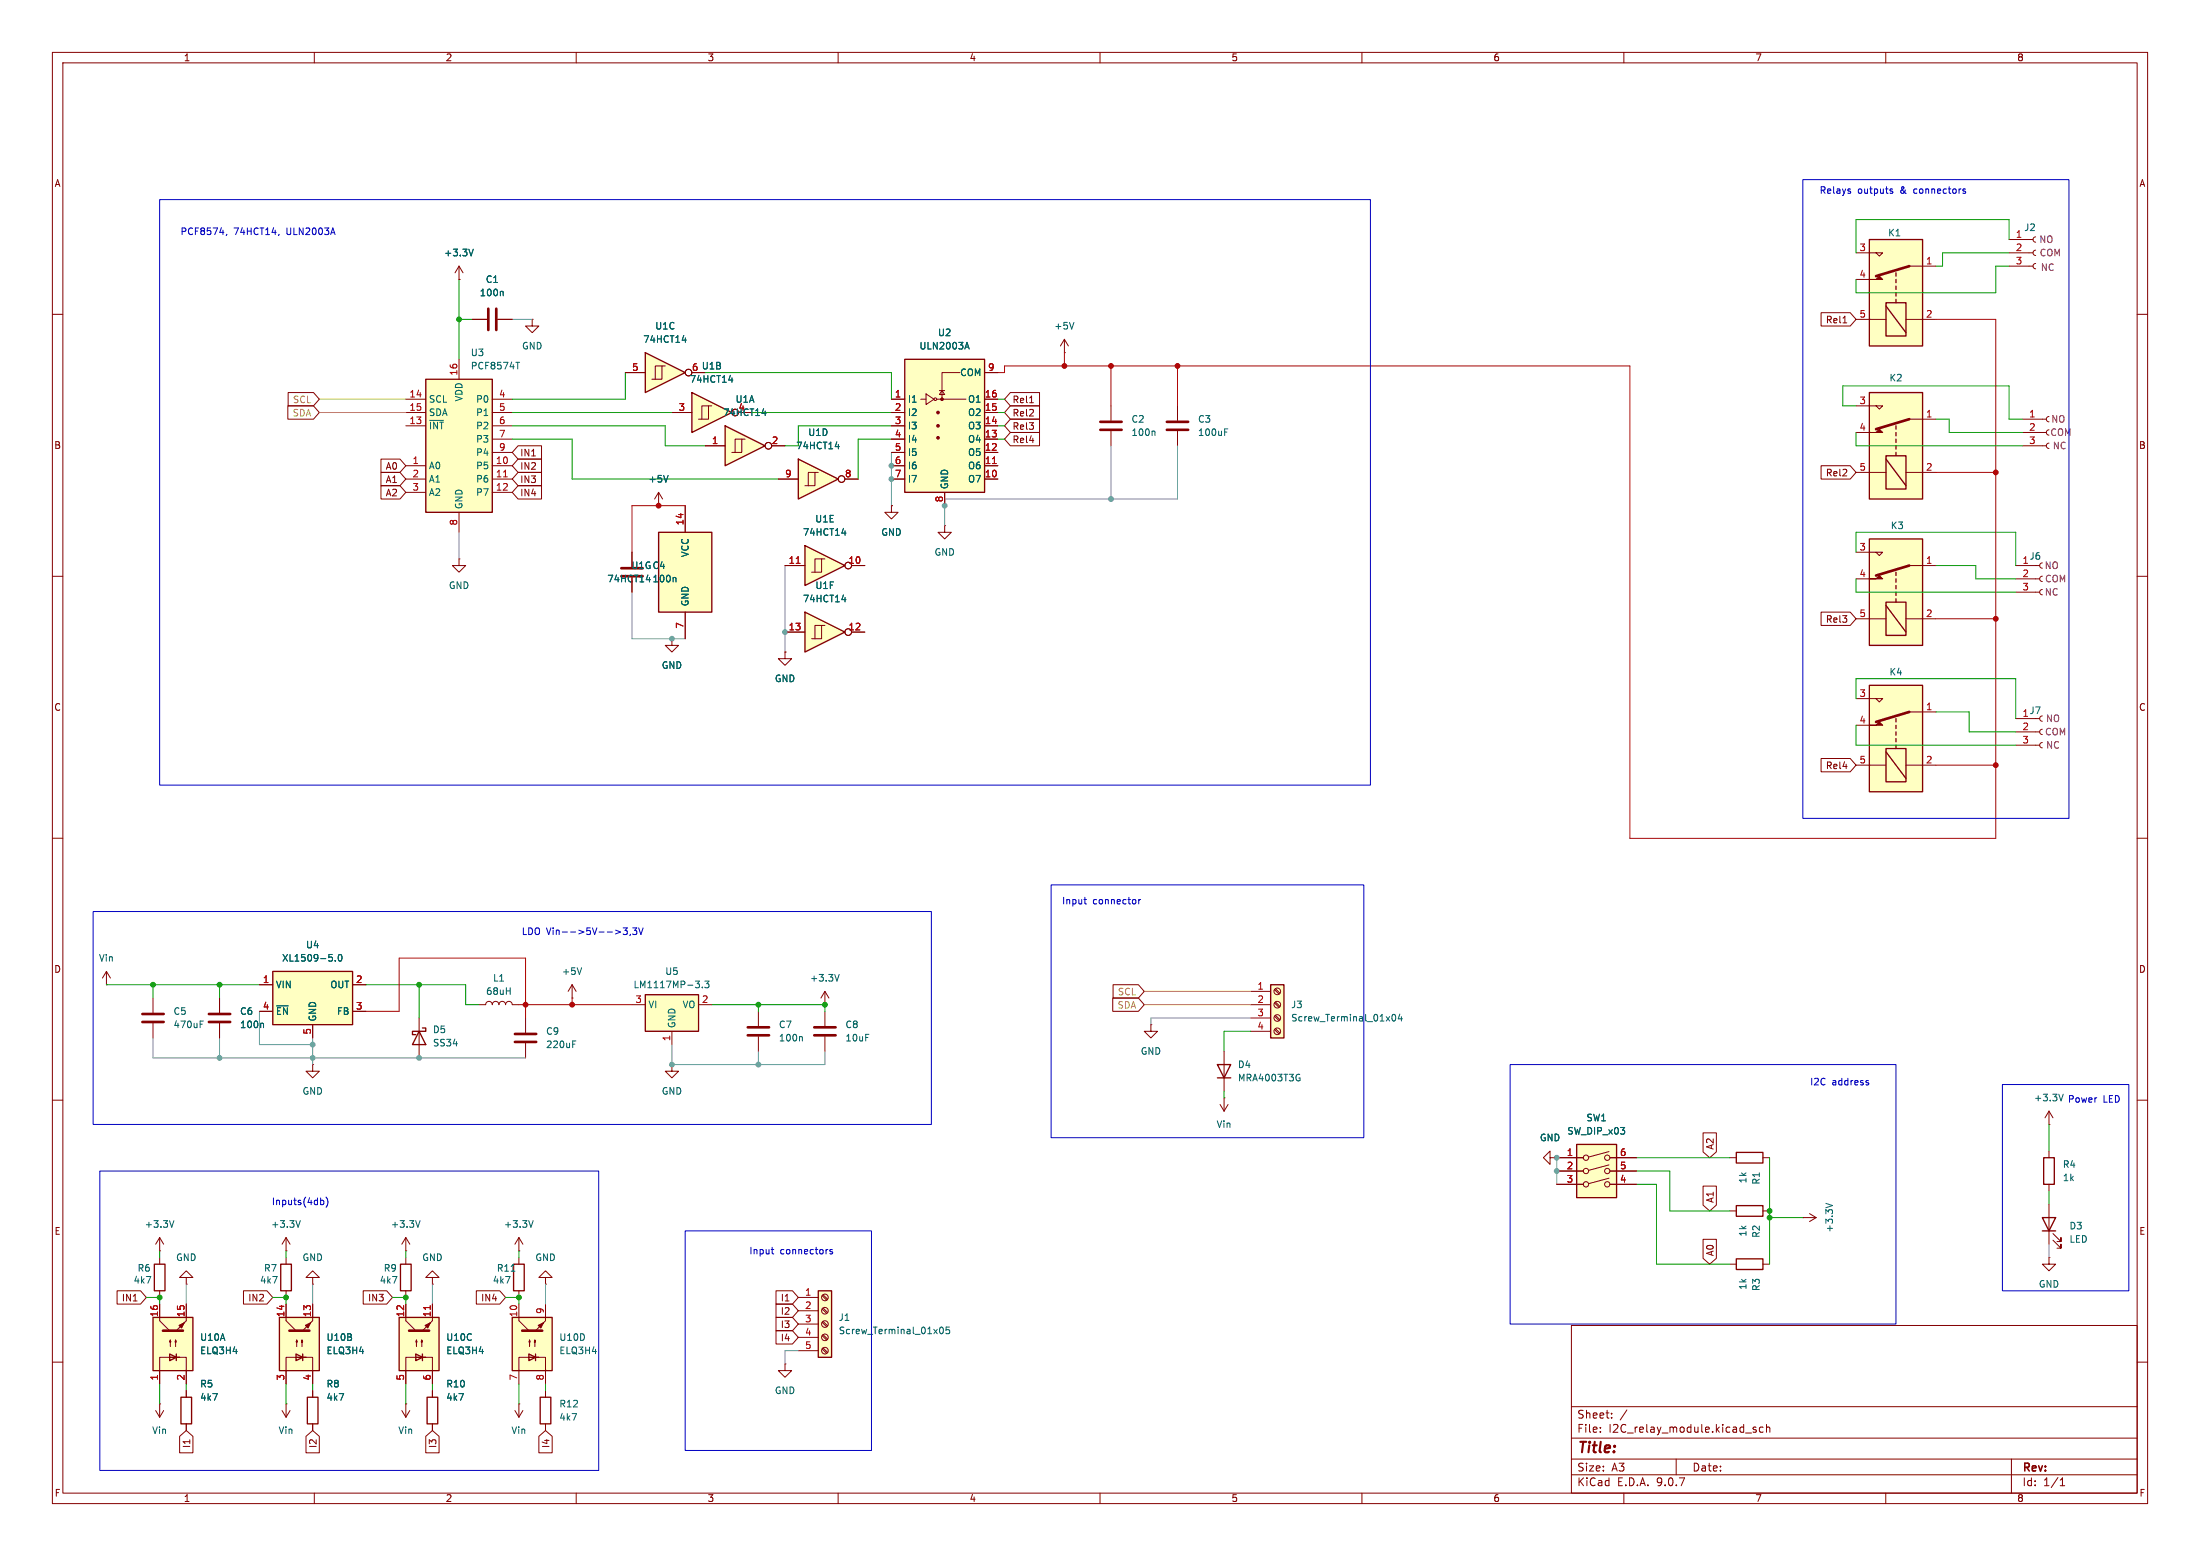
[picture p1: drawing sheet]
<svg xmlns="http://www.w3.org/2000/svg" width="420mm" height="297mm" viewBox="0 0 420 297" stroke-linecap="round" stroke-linejoin="round" font-family="sans-serif">
<g fill="none" stroke="#840000" stroke-width=".19">
<path d="M10 10h400v277h-400zM12 12h396v273h-396zM60 10v2M110 10v2M160 10v2M210 10v2M260 10v2M310 10v2M360 10v2M10 60h2M408 60h2M10 110h2"/>
<path d="M408 110h2M10 160h2M408 160h2M10 210h2M408 210h2M300 253h108v32h-108zM10 260h2M76.7 269.2l.8 1.3M77.5 268h.1M77.5 268v2.5M78.2 269.2l-.7 1.3M300 278.5h108"/>
<path d="M300 274.5h108M300 268.5h108M305.5 273.2v.2M305.5 272.5v.1M307.7 270.5v.2M307.7 269.8v.1M310.6 269.1l-1.3 1.9M320 278.5v3M335.2 272.5l-.3-.1-.2 .2v.2l.5 .2v.3h-.5M336.6 272.5l-.4-.1-.3 .3 .1 .6h.6M337.2 272.5l.2-.1 .4 .1 .1 .9M337.2 271.9v1.5"/>
<path d="M384 278.5v6.5M408 260h2M60 285v2M110 285v2M160 285v2M210 285v2M260 285v2M300 281.5h108M310 285v2M360 285v2M393.3 283.6h.9M393.3 282.5l.4-.4v1.5"/>
</g>
<path d="M156.2 246.4h2.5v12.7h-2.5z" fill="#ffffc2"/>
<path d="M156.2 246.4h2.5v12.7h-2.5z" fill="none" stroke="#840000" stroke-width=".25"/>
<g fill="none" stroke="#840000" stroke-width=".19">
<path d="M59.7 243.8h1.3l-1.3-1.2-1.3 1.2h1.3v1.3M59.7 245.1h.1M152.4 247.6h3.8M152.4 250.2h3.8M152.4 252.7h3.8M152.4 255.3h3.8M152.4 257.8h3.8M156.9 247.3l.9 .9M156.9 249.9l.9 .8M156.9 252.4l.9 .8M156.9 254.9l.9 .9M156.9 257.5l.9 .8"/>
<path d="M157.1 247.1l.9 .9M157.1 249.7l.9 .8M157.1 252.2l.9 .9M157.1 254.8l.9 .8M157.1 257.3l.9 .8"/>
<circle cx="157.5" cy="255.3" r=".63"/>
<circle cx="157.5" cy="250.2" r=".63"/>
<circle cx="157.5" cy="252.7" r=".63"/>
<circle cx="157.5" cy="257.8" r=".63"/>
<circle cx="157.5" cy="247.6" r=".63"/>
</g>
<path d="M179.5 253.4l.2-.1a.68 .68 0 0 1 .4 .6 .68 .68 0 0 1-.4 .7l-.3-.5zM181.2 253.3h-.6v.6l.2-.1 .4 .1 .1 .1-.1 .5-.1 .1-.5-.1" fill="none" stroke="#006464" stroke-width=".19"/>
<path d="M53.3 251.5h7.7v10.1h-7.7z" fill="#ffffc2"/>
<path d="M53.3 251.5h7.7v10.1h-7.7zM56.5 258.4l1.3 .7-1.3 .6zM57.8 258.4v1.3M76.5 241.3h2v5.1h-2zM98 241.3h2.1v5.1h-2.1z" fill="none" stroke="#840000" stroke-width=".25"/>
<path d="M54.6 248.9v3.2l1.9 1.9M56.5 259.1h1.9h-3.8v5.1M56.6 255.8l-.1 .4h.3l-.2-.4v1.2M57.7 255.8l-.2 .4h.3l-.1-.4v1.2M57.8 259.1h1.9v5.1M59.7 248.9v3.2M77.5 240v1.3M77.5 246.4v1.2M82.5 243.8h1.3l-1.3-1.2-1.2 1.2h1.2v1.3M82.5 245.1h.1M99.1 240v1.3M99.1 246.4v1.2" fill="none" stroke="#840000" stroke-width=".19"/>
<path d="M55.2 254h3.9" fill="none" stroke="#840000" stroke-width=".51"/>
<g fill="#840000" stroke="#840000" stroke-width=".19">
<path d="M58.3 253l1-.5-.5 1z"/>
<path d="M59.7 252.1l-1.9 1.9z"/>
</g>
<path d="M97.6 242.6h.7" fill="none" stroke="#006464" stroke-width=".19"/>
<path d="M76.2 251.5h7.6v10.1h-7.6z" fill="#ffffc2"/>
<path d="M29.5 241.3h2v5.1h-2zM53.6 241.3h2v5.1h-2zM76.2 251.5h7.6v10.1h-7.6zM79.4 258.4l1.2 .7-1.2 .6zM80.6 258.4v1.3M58.7 266.7h2v5.1h-2zM81.5 266.7h2.1v5.1h-2.1z" fill="none" stroke="#840000" stroke-width=".25"/>
<g fill="none" stroke="#840000" stroke-width=".19">
<path d="M391.2 79.5l-.4 .2-.1 .3 .1 .4 .4 .1M386.1 80h4.6M386.1 82.6h4.6M386.1 85.1h4.6M391.2 82l-.4 .2-.1 .4 .1 .3 .4 .2M391.2 84.6l-.4 .1-.1 .4 .1 .3 .4 .2M157.5 191.8h.1M157.5 189.2v2.6M157.5 193v2.8M157.5 197.9v2.8M157.5 189.2l-.8 1.3M157.5 189.2l.7 1.3"/>
<path d="M30.5 238.8h.1M30.5 236.2l-.8 1.3M30.5 236.2l.7 1.3M30.5 236.2v2.6M30.5 240v1.3M30.5 246.4v1.2M35.6 243.8h1.2l-1.2-1.2-1.3 1.2h1.3v1.3M35.6 245.1h.1M54.6 240v1.3M54.6 246.4v1.2M77.5 248.9v3.2l1.9 1.9M79.4 259.1h1.9h-3.8v5.1"/>
<path d="M79.5 255.8l-.1 .4h.2l-.1-.4v1.2M80.5 255.8l-.1 .4h.2l-.1-.4v1.2M80.6 259.1h1.9v5.1M82.5 248.9v3.2M29.7 269.2l.8 1.3M30.5 268h.1M30.5 268v2.5M31.2 269.2l-.7 1.3M59.7 265.4v1.3M59.7 271.8v1.2M82.5 265.4v1.3M82.5 271.8v1.2"/>
<path d="M98.3 269.2l.8 1.3M99.1 268h.1M99.1 268v2.5M99.8 269.2l-.7 1.3"/>
</g>
<path d="M155.4 196.1h4.1M155.4 197.6h4.1M78.1 254h3.8" fill="none" stroke="#840000" stroke-width=".51"/>
<g fill="#840000" stroke="#840000" stroke-width=".19">
<path d="M81.2 253l1-.5-.5 1z"/>
<path d="M82.5 252.1l-1.9 1.9z"/>
</g>
<path d="M82.1 249.2v.7" fill="none" stroke="#a90000" stroke-width=".19"/>
<path d="M160.2 186l-.4 1.3M33.2 233l-.4 1.3" fill="none" stroke="#006464" stroke-width=".19"/>
<path d="M356.9 74.9h10.1v20.4h-10.1z" fill="#ffffc2"/>
<path d="M354.3 77.5h5.1l-.6 .6-.7-.6M354.3 90.2h5.7M354.3 82.6h2.6M363.9 90.2h5.7M364.5 80h5.1" fill="none" stroke="#840000" stroke-width=".19"/>
<path d="M356.9 74.9h10.1v20.4h-10.1zM360 87h3.9v6.3h-3.9zM360 87.6l3.9 5.1M361.9 81.3v.6M361.9 82.6v.6M361.9 83.8v.7M361.9 85.1v.6M361.9 86.4v.6" fill="none" stroke="#840000" stroke-width=".25"/>
<path d="M364.5 80l-6.4 1.9" fill="none" stroke="#840000" stroke-width=".51"/>
<path d="M356.9 82.6h1.2l.7-.7 .6 .7z" fill="#840000" stroke="#840000" stroke-width=".19"/>
<path d="M356.9 45.7h10.1v20.3h-10.1z" fill="#ffffc2"/>
<path d="M354.3 48.3h5.1l-.6 .6-.7-.6M354.3 53.3h2.6M364.5 50.8h5.1M354.3 61h5.7M363.9 61h5.7M41.9 190.5v2.8M41.9 195.3v2.8M80 194.3v7.6M91.4 191.8h1.3a.64 .64 0 0 1 .6-.7 .64 .64 0 0 1 .7 .7 .64 .64 0 0 1 .6-.7 .64 .64 0 0 1 .6 .7 .64 .64 0 0 1 .7-.7 .64 .64 0 0 1 .6 .7 .64 .64 0 0 1 .7-.7 .64 .64 0 0 1 .6 .7h1.3" fill="none" stroke="#840000" stroke-width=".19"/>
<path d="M356.9 45.7h10.1v20.3h-10.1zM360 57.8h3.9v6.3h-3.9zM360 58.4l3.9 5.1M361.9 52.1v.6M361.9 53.3v.7M361.9 54.6v.6M361.9 55.9v.6M361.9 57.2v.6M80 196.9l1.3 2.5h-2.6zM80.6 196.2h.7v.7h-2.6v.6h.7" fill="none" stroke="#840000" stroke-width=".25"/>
<path d="M364.5 50.8l-6.4 1.9M39.9 195.1h4M39.9 193.5h4" fill="none" stroke="#840000" stroke-width=".51"/>
<path d="M356.9 53.3h1.2l.7-.6 .6 .6z" fill="#840000" stroke="#840000" stroke-width=".19"/>
<path d="M50.1 195.3l.2 .2v.7" fill="none" stroke="#006464" stroke-width=".19"/>
<path d="M123.2 189.9h10.1v7h-10.1z" fill="#ffffc2"/>
<path d="M123.2 189.9h10.1v7h-10.1z" fill="none" stroke="#840000" stroke-width=".25"/>
<path d="M100.3 194.3v2.8M100.3 199.1v2.8M120.6 191.8h2.6M128.3 196.9v2.5M133.3 191.8h2.6" fill="none" stroke="#840000" stroke-width=".19"/>
<path d="M109.3 199.3h.5M109.3 198.7h.6M132.7 187.3h.8l-.4 .5M133.5 187.9v.5M134.1 188.4v.1M134.6 187.3h.7l-.4 .5 .4 .1v.5l-.2 .1-.5-.1" fill="none" stroke="#006464" stroke-width=".19"/>
<path d="M98.3 197.4h4.1M98.3 198.9h4.1" fill="none" stroke="#840000" stroke-width=".51"/>
<path d="M29.2 251.5h7.6v10.1h-7.6z" fill="#ffffc2"/>
<path d="M29.2 251.5h7.6v10.1h-7.6zM32.4 258.4l1.3 .7-1.3 .6zM33.7 258.4v1.3" fill="none" stroke="#840000" stroke-width=".25"/>
<path d="M144.8 193v2.8M144.8 197.9v2.8M128.3 203.2v1.3h1.2l-1.2 1.2-1.3-1.2h1.3M128.3 203.2h.1M30.5 248.9v3.2l1.9 1.9M32.4 259.1h1.9h-3.8v5.1M32.5 255.8l-.1 .4h.2l-.1-.4v1.2M33.5 255.8l-.1 .4h.3l-.2-.4v1.2M33.7 259.1h1.9v5.1M35.6 248.9v3.2M149.9 260.3v1.3h1.2l-1.2 1.3-1.3-1.3h1.3M149.9 260.3h.1" fill="none" stroke="#840000" stroke-width=".19"/>
<path d="M142.7 197.6h4.1M142.7 196.1h4.1M31.1 254h3.8" fill="none" stroke="#840000" stroke-width=".51"/>
<g fill="#840000" stroke="#840000" stroke-width=".19">
<path d="M34.2 253l1-.5-.5 1z"/>
<path d="M33.7 254l1.9-1.9z"/>
</g>
<path d="M153 197.9l.2 .1v.7" fill="none" stroke="#006464" stroke-width=".19"/>
<path d="M52.1 185.4h15.2v10.2h-15.2z" fill="#ffffc2"/>
<path d="M52.1 185.4h15.2v10.2h-15.2zM232.4 203.2h2.5l-1.2 2.5zM232.4 205.7h2.5" fill="none" stroke="#840000" stroke-width=".25"/>
<g fill="none" stroke="#840000" stroke-width=".19">
<path d="M90.2 61h2.8M95 61h2.8M101.6 61v1.2h1.3l-1.3 1.3-1.3-1.3h1.3M101.6 61h.1M212.1 77.5v2.8M224.8 77.5v2.8M212.1 82.3v2.8M224.8 82.3v2.8M87.6 106.7v1.3h1.3l-1.3 1.2-1.2-1.2h1.2M87.6 106.7h.1M180.3 100.3v1.3h1.3l-1.3 1.3-1.2-1.3h1.2M180.3 100.3h.1"/>
<path d="M20.3 188h.1M20.3 185.4l-.7 1.3M20.3 185.4l.8 1.3M20.3 185.4v2.6M29.2 190.5v2.8M29.2 195.3v2.8M49.5 188h2.6M49.5 193h2.6M59.7 195.6v2.5M67.3 188h2.5M67.3 193h2.5M219.7 195.6v1.3h1.3l-1.3 1.2-1.3-1.2h1.3"/>
<path d="M219.7 195.6h.1M59.7 203.2v1.3h1.3l-1.3 1.2-1.3-1.2h1.3M59.7 203.2h.1M232.9 210.8l.8 1.3M233.7 209.6h.1M233.7 200.7v7.6M233.7 209.6v2.5M234.4 210.8l-.7 1.3"/>
</g>
<path d="M95.9 55.6l.2 .2v.7M220.3 82.3l.2 .2v.6M233.8 82.5h.4M233.8 81.9h.6M38.2 195.5h.4M38.2 194.9h.6M52.8 192h2.2M63.4 182.8v.5M64 183.3v.2M64.7 182.3l.2-.1a.68 .68 0 0 1 .4 .6 .68 .68 0 0 1-.4 .7 .84 .84 0 0 1-.2-1.2zM247.9 205.8h.3v.4l-.3 .1M248 205l.1 .1" fill="none" stroke="#006464" stroke-width=".19"/>
<path d="M93.2 58.9v4.1M94.7 58.9v4.1M210.1 80.5h4M210.1 82h4M222.8 80.5h4M222.8 82h4M27.2 193.5h4M27.2 195.1h4" fill="none" stroke="#840000" stroke-width=".51"/>
<path d="M81.3 72.4h12.7v25.4h-12.7z" fill="#ffffc2"/>
<path d="M81.3 72.4h12.7v25.4h-12.7z" fill="none" stroke="#840000" stroke-width=".25"/>
<g fill="none" stroke="#840000" stroke-width=".19">
<path d="M77.5 76.2h3.8M77.5 78.7h3.8M87.6 68.6v3.8M94 76.2h3.8M94 78.7h3.8M77.5 81.3h3.8M77.5 88.9h3.8M77.5 91.4h3.8M77.5 94h3.8M87.6 97.8v3.8M94 81.3h3.8M94 88.9h3.8"/>
<path d="M94 91.4h3.8M94 94h3.8M94 83.8h3.8M94 86.4h3.8"/>
</g>
<path d="M96.1 91h.8" fill="none" stroke="#a90000" stroke-width=".19"/>
<path d="M98.5 69.2h.7" fill="none" stroke="#006464" stroke-width=".19"/>
<path d="M153.7 116.8l7.6 3.9-7.6 3.8z" fill="#ffffc2"/>
<path d="M153.7 116.8l7.6 3.9-7.6 3.8z" fill="none" stroke="#840000" stroke-width=".25"/>
<g fill="none" stroke="#840000" stroke-width=".19">
<path d="M87.6 53.3h.1M87.6 50.8l-.7 1.3M87.6 50.8l.8 1.3M87.6 50.8v2.5M170.2 96.5v1.3h1.2l-1.2 1.3-1.3-1.3h1.3M170.2 96.5h.1M156.8 119.4h-1.2v2.5M157.5 119.4h-.7v2.5h-1.9M128.3 121.9v1.3h1.2l-1.2 1.3-1.3-1.3h1.3M128.3 121.9h.1M149.9 124.5v1.2h1.2l-1.2 1.3-1.3-1.3h1.3M149.9 124.5h.1"/>
<path d="M149.9 120.7h3.8M162.6 120.7h2.5"/>
<circle cx="161.9" cy="120.6" r=".63"/>
</g>
<path d="M90.4 47.6l-.5 1.2M160.7 114.5h.8M161.3 114v.9" fill="none" stroke="#006464" stroke-width=".19"/>
<path d="M172.7 68.6h15.3v25.4h-15.3z" fill="#ffffc2"/>
<path d="M172.7 68.6h15.3v25.4h-15.3z" fill="none" stroke="#840000" stroke-width=".25"/>
<g fill="none" stroke="#840000" stroke-width=".19">
<path d="M170.2 76.2h2.5M170.2 78.7h2.5M175.8 76.2h1M176.8 75.2l1.5 1-1.5 1zM178.8 76.2h5.6M179.3 74.5h1M179.8 74.5l.5 .8h-1zM183.3 71.1h-3.5v5.1M188 76.2h2.5M188 78.7h2.5M188 71.1h2.5M203.2 67.3h.1"/>
<path d="M203.2 64.8l-.8 1.2M203.2 64.8l.8 1.2M203.2 64.8v2.5M170.2 81.3h2.5M170.2 83.8h2.5M170.2 86.4h2.5M170.2 88.9h2.5M170.2 91.4h2.5M180.3 94v2.5M188 81.3h2.5M188 83.8h2.5M188 86.4h2.5"/>
<path d="M188 88.9h2.5M188 91.4h2.5"/>
<circle cx="178.6" cy="76.2" r=".25"/>
</g>
<g fill="#840000" stroke="#840000" stroke-width=".19">
<circle cx="179.1" cy="78.7" r=".25"/>
<circle cx="179.1" cy="81.3" r=".25"/>
<circle cx="179.1" cy="83.6" r=".25"/>
<circle cx="179.8" cy="76.2" r=".25"/>
</g>
<path d="M189.5 88.5h.7" fill="none" stroke="#a90000" stroke-width=".19"/>
<path d="M184.3 66.3h.6M184.6 65.3l.4 1.3M205 61.5l-.4 1.3" fill="none" stroke="#006464" stroke-width=".19"/>
<path d="M123.2 67.3l7.6 3.8-7.6 3.8z" fill="#ffffc2"/>
<path d="M123.2 67.3l7.6 3.8-7.6 3.8zM34.5 266.7h2.1v5.1h-2.1z" fill="none" stroke="#840000" stroke-width=".25"/>
<g fill="none" stroke="#840000" stroke-width=".19">
<path d="M119.4 71.1h3.8M126.4 69.9h-1.3v2.5M127 69.9h-.6v2.5h-1.9M54.6 238.8h.1M54.6 236.2v2.6M54.6 236.2l-.8 1.3M54.6 236.2l.8 1.3M77.5 238.8h.1M77.5 236.2l-.8 1.3M77.5 236.2l.7 1.3M77.5 236.2v2.6M35.6 265.4v1.3"/>
<path d="M35.6 271.8v1.2M53.8 269.2l.8 1.3M54.6 268h.1M54.6 268v2.5M55.4 269.2l-.8 1.3"/>
<circle cx="131.4" cy="71.1" r=".63"/>
</g>
<path d="M130.2 64.9h.8M130.8 64.5v.8M57.3 233l-.4 1.3M80.2 233l-.4 1.3" fill="none" stroke="#006464" stroke-width=".19"/>
<path d="M97.8 251.5h7.6v10.1h-7.6z" fill="#ffffc2"/>
<path d="M97.8 251.5h7.6v10.1h-7.6zM101 258.4l1.2 .7-1.2 .6zM102.2 258.4v1.3M103.1 266.7h2.1v5.1h-2.1z" fill="none" stroke="#840000" stroke-width=".25"/>
<g fill="none" stroke="#840000" stroke-width=".19">
<path d="M109.2 190.5h.1M109.2 188l-.7 1.2M109.2 188l.8 1.2M109.2 188v2.5M99.1 238.8h.1M99.1 236.2v2.6M99.1 236.2l-.8 1.3M99.1 236.2l.7 1.3M99.1 248.9v3.2l1.9 1.9M101 259.1h1.9h-3.8v5.1M101.1 255.8l-.1 .4h.2l-.1-.4v1.2M102.1 255.8l-.1 .4h.2l-.1-.4v1.2"/>
<path d="M102.2 259.1h1.9v5.1M104.1 243.8h1.3l-1.3-1.2-1.2 1.2h1.2v1.3M104.1 245.1h.1M104.1 248.9v3.2M104.1 265.4v1.3M104.1 271.8v1.2"/>
</g>
<path d="M99.7 254h3.8" fill="none" stroke="#840000" stroke-width=".51"/>
<g fill="#840000" stroke="#840000" stroke-width=".19">
<path d="M102.7 253l1.1-.5-.5 1z"/>
<path d="M102.2 254l1.9-1.9z"/>
</g>
<path d="M111 184.7l-.4 1.3M101.8 233l-.4 1.3" fill="none" stroke="#006464" stroke-width=".19"/>
<path d="M132.1 74.9l7.6 3.8-7.6 3.9z" fill="#ffffc2"/>
<path d="M132.1 74.9l7.6 3.8-7.6 3.9z" fill="none" stroke="#840000" stroke-width=".25"/>
<path d="M128.3 78.7h3.8M135.3 77.5h-1.3v2.5M135.9 77.5h-.6v2.5h-2M125.7 96.5h.1M125.7 94l-.7 1.3M125.7 94l.8 1.3M125.7 94v2.5" fill="none" stroke="#840000" stroke-width=".19"/>
<path d="M139.1 72.5h.8M139.7 72.1v.9M127.5 90.7l-.4 1.3" fill="none" stroke="#006464" stroke-width=".19"/>
<path d="M138.4 81.3l7.6 3.8-7.6 3.8z" fill="#ffffc2"/>
<path d="M138.4 81.3l7.6 3.8-7.6 3.8z" fill="none" stroke="#840000" stroke-width=".25"/>
<g fill="none" stroke="#840000" stroke-width=".19">
<path d="M134.6 85.1h3.8M141.6 83.8h-1.3v2.6M142.2 83.8h-.6v2.6h-1.9M147.3 85.1h2.6"/>
<circle cx="146.7" cy="85.1" r=".63"/>
</g>
<path d="M145.5 78.9h.8M146.1 78.5v.8" fill="none" stroke="#006464" stroke-width=".19"/>
<path d="M125.7 101.6h10.2v15.2h-10.2z" fill="#ffffc2"/>
<path d="M125.7 101.6h10.2v15.2h-10.2z" fill="none" stroke="#840000" stroke-width=".25"/>
<path d="M130.8 96.5v5.1M120.6 105.4v2.8M120.6 110.2v2.8M130.8 116.8v5.1" fill="none" stroke="#840000" stroke-width=".19"/>
<path d="M123.4 110.6h.8M124 110.2v.9M128.9 110.2l.1 .2v.7" fill="none" stroke="#006464" stroke-width=".19"/>
<path d="M118.6 110h4.1M118.6 108.5h4.1" fill="none" stroke="#840000" stroke-width=".51"/>
<path d="M153.7 104.1l7.6 3.9-7.6 3.8z" fill="#ffffc2"/>
<path d="M153.7 104.1l7.6 3.9-7.6 3.8z" fill="none" stroke="#840000" stroke-width=".25"/>
<g fill="none" stroke="#840000" stroke-width=".19">
<path d="M149.9 108h3.8M156.8 106.7h-1.2v2.5M157.5 106.7h-.7v2.5h-1.9M162.6 108h2.5"/>
<circle cx="161.9" cy="107.9" r=".63"/>
</g>
<path d="M152 107.5h.7" fill="none" stroke="#a90000" stroke-width=".19"/>
<path d="M160.7 101.8h.8M161.3 101.3v.9" fill="none" stroke="#006464" stroke-width=".19"/>
<path d="M152.4 87.6l7.6 3.8-7.6 3.9z" fill="#ffffc2"/>
<path d="M152.4 87.6l7.6 3.8-7.6 3.9zM331.5 240.3h5v2h-5z" fill="none" stroke="#840000" stroke-width=".25"/>
<g fill="none" stroke="#840000" stroke-width=".19">
<path d="M148.6 91.4h3.8M155.6 90.2h-1.3v2.5M156.2 90.2h-.6v2.5h-1.9M161.3 91.4h2.5M384.8 139.7h4.6M384.8 137.2h3.8M389.9 136.7l-.4 .1-.1 .4 .1 .3 .4 .2M389.9 139.2l-.4 .1-.1 .4 .1 .4 .4 .1M384.8 142.2h4.6M389.9 141.7l-.4 .2-.1 .3 .1 .4 .4 .1M295.9 221v-1.3l-1.3 1.3 1.3 1.2v-1.2h1.3M297.2 221h.1"/>
<path d="M330.2 241.3h1.3M336.5 241.3h1.3"/>
<circle cx="160.7" cy="91.4" r=".63"/>
</g>
<path d="M159.4 85.2h.8M160.1 84.8v.9" fill="none" stroke="#006464" stroke-width=".19"/>
<path d="M301 218.4h7.6v10.2h-7.6z" fill="#ffffc2"/>
<g fill="none" stroke="#840000" stroke-width=".19">
<path d="M307.2 219.8l-3.9 1.1M297.2 221h5.1M297.2 223.5h5.1M297.2 226.1h5.1M307.2 222.4l-3.9 1M307.2 224.9l-3.9 1M307.3 221h5.1M307.3 223.5h5.1M307.3 226.1h5.1M344.2 232.4h.1M344.2 232.4h2.5M345.4 231.6l1.3 .8"/>
<path d="M346.7 232.4l-1.3 .8"/>
<circle cx="302.8" cy="226.1" r=".51"/>
<circle cx="302.8" cy="221" r=".51"/>
<circle cx="302.8" cy="223.5" r=".51"/>
<circle cx="306.8" cy="223.5" r=".51"/>
<circle cx="306.8" cy="226.1" r=".51"/>
<circle cx="306.8" cy="221" r=".51"/>
</g>
<path d="M301 218.4h7.6v10.2h-7.6z" fill="none" stroke="#840000" stroke-width=".25"/>
<path d="M348.6 229.7l1.2 .4" fill="none" stroke="#006464" stroke-width=".19"/>
<path d="M242.6 188h2.5v10.1h-2.5z" fill="#ffffc2"/>
<path d="M242.6 188h2.5v10.1h-2.5zM331.5 220h5v2h-5zM331.5 230.1h5v2.1h-5zM390.1 221h2.1v5.1h-2.1z" fill="none" stroke="#840000" stroke-width=".25"/>
<g fill="none" stroke="#840000" stroke-width=".19">
<path d="M384.8 108h4.6M384.8 110.5h4.6M384.8 113h4.6M389.9 107.4l-.4 .2-.1 .4 .1 .3 .4 .2M389.9 110l-.4 .1-.1 .4 .1 .3 .4 .2M389.9 112.5l-.4 .2-.1 .3 .1 .4 .4 .1M238.8 189.2h3.8M238.8 191.8h3.8M238.8 194.3h3.8M238.8 196.9h3.8M243.3 188.9l.9 .8M243.3 191.4l.9 .9"/>
<path d="M243.3 194l.9 .8M243.3 196.5l.9 .9M243.5 188.7l.8 .9M243.5 191.3l.8 .8M243.5 193.8l.8 .8M243.5 196.3l.8 .9M391.2 214.6h.1M391.2 212.1v2.5M391.2 219.7v1.3M391.2 212.1l-.8 1.3M391.2 212.1l.7 1.3M330.2 221h1.3"/>
<path d="M330.2 231.1h1.3M336.5 221h1.3M336.5 231.1h1.3M391.2 226.1v1.2"/>
<circle cx="243.8" cy="191.8" r=".63"/>
<circle cx="243.8" cy="189.2" r=".63"/>
<circle cx="243.8" cy="196.8" r=".63"/>
<circle cx="243.8" cy="194.3" r=".63"/>
</g>
<path d="M265.8 193.7l.2-.1a.68 .68 0 0 1 .5 .7 .68 .68 0 0 1-.5 .6l-.3-.5zM267.2 193.6l-.3 .9h.8M267.5 194v.9M393.9 208.9l-.4 1.2" fill="none" stroke="#006464" stroke-width=".19"/>
<path d="M356.9 130.8h10.1v20.3h-10.1z" fill="#ffffc2"/>
<path d="M354.3 133.4h5.1l-.6 .6-.7-.6M354.3 138.4h2.6M364.5 135.9h5.1M354.3 146.1h5.7M363.9 146.1h5.7" fill="none" stroke="#840000" stroke-width=".19"/>
<path d="M356.9 130.8h10.1v20.3h-10.1zM361.9 137.2v.6M361.9 138.4v.7M361.9 139.7v.6M360 142.9h3.9v6.3h-3.9zM360 143.5l3.9 5.1M361.9 141v.6M361.9 142.2v.7" fill="none" stroke="#840000" stroke-width=".25"/>
<path d="M364.5 135.9l-6.4 1.9" fill="none" stroke="#840000" stroke-width=".51"/>
<path d="M356.9 138.4h1.2l.7-.6 .6 .6z" fill="#840000" stroke="#840000" stroke-width=".19"/>
<path d="M356.9 102.9h10.1v20.3h-10.1z" fill="#ffffc2"/>
<g fill="none" stroke="#840000" stroke-width=".19">
<path d="M87.6 53.3h.1M347.7 59.7h5.5l1.1 1.3-1.1 1.2h-5.5zM383.5 45.7h4.6M383.5 48.3h4.6M383.5 50.8h4.6M388.6 45.2l-.3 .2-.2 .3 .2 .4 .3 .1M388.6 47.8l-.3 .1-.2 .4 .2 .3 .3 .2M388.6 50.3l-.3 .1-.2 .4 .2 .4 .3 .1M54.9 77.5h4.9l1.2 1.2-1.2 1.3h-4.9zM55 74.9h4.8l1.2 1.3-1.2 1.3h-4.8zM90.2 61h2.8M95 61h2.8"/>
<path d="M119.4 71.1h3.8M128.3 78.7h3.8M170.2 78.7h2.5M170.2 76.2h2.5M188 71.1h2.5M188 78.7h2.5M188 76.2h2.5M192.9 77.5h5.5v2.5h-5.5l-1.1-1.3zM192.9 74.9h5.5v2.6h-5.5l-1.1-1.3zM196.6 76.9h.7M351.8 61.6h.8M72.7 90.2h3.7l1.1 1.2-1.1 1.3h-3.7z"/>
<path d="M72.7 92.7h3.7l1.1 1.3-1.1 1.3h-3.7zM72.7 87.6h3.7l1.1 1.3-1.1 1.3h-3.7zM98.9 87.6h4.5v2.6h-4.5l-1.1-1.3zM98.9 92.7h4.5v2.6h-4.5l-1.1-1.3zM98.9 85.1h4.5v2.5h-4.5l-1.1-1.2zM98.9 90.2h4.5v2.5h-4.5l-1.1-1.3zM125.7 96.5h.1M130.8 96.5v5.1M134.6 85.1h3.8M147.3 85.1h2.6M148.6 91.4h3.8M161.3 91.4h2.5"/>
<path d="M170.2 96.5h.1M170.2 91.4h2.5M170.2 81.3h2.5M170.2 83.8h2.5M170.2 86.4h2.5M170.2 88.9h2.5M180.3 94v2.5M188 91.4h2.5M188 81.3h2.5M188 83.8h2.5M188 86.4h2.5M188 88.9h2.5"/>
<path d="M192.9 80h5.5v2.6h-5.5l-1.1-1.3zM192.9 82.5h5.5v2.6h-5.5l-1.1-1.3zM347.7 88.9h5.5l1.1 1.3-1.1 1.2h-5.5zM120.6 105.4v2.8M120.6 110.2v2.8M130.8 116.8v5.1M149.9 108h3.8M162.6 108h2.5M347.7 116.8h5.5l1.1 1.3-1.1 1.3h-5.5zM354.3 105.4h5.1l-.6 .6-.7-.6M354.3 118.1h5.7M354.3 110.5h2.6"/>
<path d="M363.9 118.1h5.7M364.5 108h5.1M128.3 121.9h.1M149.9 124.5h.1M149.9 120.7h3.8M162.6 120.7h2.5M347.7 144.8h5.5l1.1 1.3-1.1 1.2h-5.5zM41.9 190.5v2.8M41.9 195.3v2.8M49.5 188h2.6M49.5 193h2.6M59.7 195.6v2.5"/>
<path d="M67.3 188h2.5M67.3 193h2.5M212.4 190.5h4.9l1.1 1.3-1.1 1.2h-4.9zM212.5 188h4.8l1.1 1.2-1.1 1.3h-4.8zM325.1 216.2h2.6v3.7l-1.3 1.1-1.3-1.1zM297.2 221h.1M297.2 221h5.1M297.2 223.5h5.1M297.2 226.1h5.1M307.3 221h5.1M307.3 223.5h5.1M307.3 226.1h5.1"/>
<path d="M325.1 226.4h2.6v3.6l-1.3 1.1-1.3-1.1zM325.1 236.6h2.6v3.6l-1.3 1.1-1.3-1.1zM391.2 229.9v7.6M391.9 236.7l1.5 1.6v-.8v.8h-.7M391.9 235.5l1.5 1.5v-.8v.8h-.7M22.3 246.4h4.5l1.1 1.2-1.1 1.3h-4.5zM30.5 248.9v2.6M35.6 248.9v2.6M46.5 246.4h4.5l1.1 1.2-1.1 1.3h-4.5zM54.6 248.9v2.6M59.7 248.9v2.6M69.3 246.4h4.5l1.1 1.2-1.1 1.3h-4.5z"/>
<path d="M77.5 248.9v2.6M82.5 248.9v2.6M90.9 246.4h4.5l1.1 1.2-1.1 1.3h-4.5zM148.1 251.5h3.2l1.1 1.2-1.1 1.3h-3.2zM148.1 254h3.2l1.1 1.3-1.1 1.2h-3.2zM148.1 248.9h3.2l1.1 1.3-1.1 1.3h-3.2zM148.1 246.4h3.2l1.1 1.2-1.1 1.3h-3.2zM391.2 240v1.3h1.2l-1.2 1.3-1.3-1.3h1.3M391.2 240h.1M30.5 261.6v2.6M34.3 274.2l1.3-1.2 1.2 1.2v3.1h-2.5zM35.6 261.6v2.6"/>
<path d="M35.6 265.4v1.3M35.6 271.8v1.2M54.6 261.6v2.6M58.4 274.2l1.3-1.2 1.3 1.2v3.1h-2.6zM59.7 261.6v2.6M59.7 265.4v1.3M59.7 271.8v1.2M77.5 261.6v2.6M81.3 274.2l1.2-1.2 1.3 1.2v3.1h-2.5zM82.5 261.6v2.6M82.5 265.4v1.3M82.5 271.8v1.2"/>
<path d="M102.9 274.2l1.2-1.2 1.3 1.2v3.1h-2.5z"/>
<circle cx="131.4" cy="71.1" r=".63"/>
<circle cx="146.7" cy="85.1" r=".63"/>
<circle cx="160.7" cy="91.4" r=".63"/>
<circle cx="161.9" cy="107.9" r=".63"/>
<circle cx="161.9" cy="120.6" r=".63"/>
</g>
<path d="M356.9 102.9h10.1v20.3h-10.1zM360 114.9h3.9v6.4h-3.9zM360 115.6l3.9 5.1M361.9 109.2v.7M361.9 110.5v.6M361.9 111.8v.6M361.9 113v.7M361.9 114.3v.6M389.9 232.4h2.5l-1.2 2.5zM389.9 234.9h2.5" fill="none" stroke="#840000" stroke-width=".25"/>
<path d="M364.5 108l-6.4 1.9" fill="none" stroke="#840000" stroke-width=".51"/>
<path d="M356.9 110.5h1.2l.7-.6 .6 .6z" fill="#840000" stroke="#840000" stroke-width=".19"/>
<g fill="none" stroke="#009600" stroke-width=".19">
<path d="M87.6 53.3v15.3M383.5 45.7v-3.8h-29.2v6.4M383.5 48.3h-12.7v2.5h-1.2M383.5 50.8h-2.5v5.1h-26.7v-2.6M87.6 61h2.6M97.8 78.7h30.5M119.4 71.1v5.1h-21.6M134.6 71.1h35.6v5.1M143.5 78.7h26.7M190.5 78.7h1.3M190.5 76.2h1.3M354.3 77.5h-2.5v-3.8h31.7v6.3h2.6"/>
<path d="M97.8 81.3h29.2v3.8h7.6M97.8 83.8h11.4v7.6h39.4M170.2 81.3h-17.8v3.8h-2.5M170.2 83.8h-6.4v7.6M190.5 81.3h1.3M190.5 83.8h1.3M354.3 82.6v2.5h31.8M369.6 80h2.5v2.6h14M354.3 105.4v-3.8h30.5v6.4M354.3 110.5v2.5h30.5M369.6 108h7.6v2.5h7.6M354.3 133.4v-3.9h30.5v7.7"/>
<path d="M354.3 138.4v3.8h30.5M369.6 135.9h6.3v3.8h8.9M20.3 188h29.2M29.2 188v2.5M41.9 188v2.5M69.8 188h19.1v3.8h2.5M80 188v6.3M135.9 191.8h21.6v1.2M144.8 191.8v1.2M238.8 196.9h-5.1v3.8M233.7 208.3v1.3M391.2 214.6v5.1"/>
<path d="M30.5 238.8v1.2M54.6 238.8v1.2M77.5 238.8v1.2M99.1 238.8v1.2M312.4 226.1h3.8v15.2h14M312.4 223.5h6.4v7.6h11.4M312.4 221h17.8M337.8 221v20.3M337.8 232.4h6.4M391.2 227.3v2.6M27.9 247.6h2.6v1.3M52.1 247.6h2.5v1.3"/>
<path d="M74.9 247.6h2.6v1.3M96.5 247.6h2.6v1.3M30.5 264.2v3.8M35.6 264.2v1.2M54.6 264.2v3.8M59.7 264.2v1.2M77.5 264.2v3.8M82.5 264.2v1.2M99.1 264.2v3.8M104.1 264.2v1.2"/>
</g>
<path d="M61 78.7h16.5M61 76.2h16.5M218.4 191.8h20.4M218.4 189.2h20.4" fill="none" stroke="#c0c400" stroke-width=".19"/>
<g fill="none" stroke="#848484" stroke-width=".19">
<path d="M97.8 61h3.8M170.2 86.4v10.1M212.1 85.1v10.2M224.8 85.1v10.2h-44.5v5M87.6 101.6v5.1M120.6 113v8.9h10.2M149.9 108v16.5M29.2 198.1v3.8h71.1M41.9 198.1v3.8M49.5 193v6.4h10.2M59.7 198.1v5.1M128.3 199.4v3.8h29.2v-2.5"/>
<path d="M238.8 194.3h-19.1v1.3M144.8 200.7v2.5M297.2 221v5.1M391.2 237.5v2.5M35.6 245.1v3.8M59.7 245.1v3.8M82.5 245.1v3.8M104.1 245.1v3.8M152.4 257.8h-2.5v2.5"/>
</g>
<path d="M203.2 67.3v2.6M212.1 69.9v7.6M224.8 69.9v7.6M369.6 61h11.4v99h-69.9v-90.1h-119.3v1.2h-1.3M130.8 96.5h-10.2v8.9M369.6 90.2h11.4M369.6 118.1h11.4M369.6 146.1h11.4M69.8 193h6.4v-10.1h24.1v11.4M99.1 191.8h21.5M109.2 190.5v1.3" fill="none" stroke="#c20000" stroke-width=".19"/>
<g fill="none" stroke="#0000c2" stroke-width=".19">
<path d="M30.5 38.1h231.1v111.8h-231.1zM344.2 34.3h50.8v121.9h-50.8zM353.1 36.5l.2 .2-.2 .2M353.1 36.1h.1M360.9 36.4l.5 .3-.1 .1-.4 .1M360.9 36.1h.4M374.8 36.4l.4 .1 .1 .2-.2 .2-.4-.1M374.8 36.1h.4M43.3 44.7l-.1 .3M53.3 44.7l-.2 .3M17.8 174h160v40.6h-160zM117.5 177.5l1 .4-1 .4"/>
<path d="M119 177.1h.7l-.4 .5 .4 .1v.6l-.2 .1-.5-.1M120.4 178.3l-.2 .3M120.8 177.1h.8l-.5 .5 .4 .1v.6l-.2 .1-.5-.1M121.9 177.1l.4 1.3 .5-1.3M200.7 168.9h59.6v48.3h-59.6zM206.9 171.7h.5M207.1 172.4l.3 .1M217.4 171.7v.8M217.8 171.7l-.4 .2M288.3 203.2h73.6v49.5h-73.6zM356.4 206.7h.3l.1 .2-.5 .2M356.4 206.2l.3 .1"/>
<path d="M382.3 207h24.1v39.4h-24.1zM19 223.5h95.3v57.2h-95.3zM61.2 229.2l.4-.1 .2 .2-.1 .6h-.5M62.2 228.5a1.46 1.46 0 0 1 0 1.9M130.8 234.9h35.6v42h-35.6zM147.2 238.5h.5M147.4 239.2l.3 .1M158.9 238.6l-.3-.1-.2 .2 .1 .2 .4 .1v.3h-.5"/>
</g>
<g fill="none" stroke="#006464" stroke-width=".19">
<path d="M90.4 47.6l-.5 1.2M95.9 55.6l.2 .2v.7M130.2 64.9h.8M130.8 64.5v.8M139.1 72.5h.8M139.7 72.1v.9M145.5 78.9h.8M146.1 78.5v.8M184.3 66.3h.6M184.6 65.3l.4 1.3M127.5 90.7l-.4 1.3M159.4 85.2h.8"/>
<path d="M160.1 84.8v.9M123.4 110.6h.8M124 110.2v.9M128.9 110.2l.1 .2v.7M160.7 101.8h.8M160.7 114.5h.8M161.3 101.3v.9M161.3 114v.9M50.1 195.3l.2 .2v.7M52.8 192h2.2M63.4 182.8v.5M64 183.3v.2"/>
<path d="M64.7 182.3l.2-.1a.68 .68 0 0 1 .4 .6 .68 .68 0 0 1-.4 .7 .84 .84 0 0 1-.2-1.2z"/>
</g>
<path d="M189.5 88.5h.7M152 107.5h.7M82.1 249.2v.7" fill="none" stroke="#a90000" stroke-width=".19"/>
<g fill="#848484" stroke="#848484" stroke-width=".19">
<circle cx="170.2" cy="88.9" r=".46"/>
<circle cx="212.1" cy="95.3" r=".46"/>
<circle cx="170.2" cy="91.4" r=".46"/>
<circle cx="149.9" cy="120.7" r=".46"/>
<circle cx="128.3" cy="121.9" r=".46"/>
<circle cx="180.3" cy="96.5" r=".46"/>
<circle cx="297.2" cy="223.5" r=".46"/>
<circle cx="297.2" cy="221" r=".46"/>
<circle cx="41.9" cy="201.9" r=".46"/>
<circle cx="59.7" cy="201.9" r=".46"/>
<circle cx="59.7" cy="199.4" r=".46"/>
<circle cx="80" cy="201.9" r=".46"/>
<circle cx="128.3" cy="203.2" r=".46"/>
<circle cx="144.8" cy="203.2" r=".46"/>
</g>
<g fill="#c20000" stroke="#c20000" stroke-width=".19">
<circle cx="203.2" cy="69.9" r=".46"/>
<circle cx="212.1" cy="69.9" r=".46"/>
<circle cx="381" cy="146.1" r=".46"/>
<circle cx="381" cy="118.1" r=".46"/>
<circle cx="381" cy="90.2" r=".46"/>
<circle cx="224.8" cy="69.9" r=".46"/>
<circle cx="109.2" cy="191.8" r=".46"/>
<circle cx="100.3" cy="191.8" r=".46"/>
<circle cx="125.7" cy="96.5" r=".46"/>
</g>
<g fill="#009600" stroke="#009600" stroke-width=".19">
<circle cx="337.8" cy="232.4" r=".46"/>
<circle cx="337.8" cy="231.1" r=".46"/>
<circle cx="29.2" cy="188" r=".46"/>
<circle cx="41.9" cy="188" r=".46"/>
<circle cx="80" cy="188" r=".46"/>
<circle cx="144.8" cy="191.8" r=".46"/>
<circle cx="157.5" cy="191.8" r=".46"/>
<circle cx="99.1" cy="247.6" r=".46"/>
<circle cx="77.5" cy="247.6" r=".46"/>
<circle cx="54.6" cy="247.6" r=".46"/>
<circle cx="30.5" cy="247.6" r=".46"/>
<circle cx="87.6" cy="61" r=".46"/>
</g>
<text font-size="2.8" fill="#840000" x="301" y="277.9">Title:</text>
<g font-size="2.1" fill="#840000">
<text x="301" y="273.7">File:</text>
<text x="301" y="271">Sheet:</text>
<text x="307.1" y="273.7">I2C_relay_module.kicad_sch</text>
<text x="301" y="281.1">Size:</text>
<text x="307.6" y="281.1">A3</text>
<text x="323" y="281.1">Date:</text>
<text x="386" y="281.3">Rev:</text>
<text x="301" y="283.9">KiCad</text>
<text x="308.7" y="283.9">E.D.A.</text>
<text x="316.3" y="283.9">9.0.7</text>
<text x="386" y="283.9">Id:</text>
<text x="390.1" y="283.9">1/1</text>
</g>
<g font-size="1.8" fill="#840000">
<text x="35" y="11.9">1</text>
<text x="85" y="11.9">2</text>
<text x="135" y="11.9">3</text>
<text x="185" y="11.9">4</text>
<text x="235" y="11.9">5</text>
<text x="285" y="11.9">6</text>
<text x="335" y="11.9">7</text>
<text x="385" y="11.9">8</text>
<text x="10.3" y="35.9">A</text>
<text x="408.3" y="35.9">A</text>
<text x="348.5" y="61.9">Rel1</text>
<text x="193.2" y="77.2">Rel1</text>
<text x="193.2" y="79.7">Rel2</text>
<text x="193.2" y="82.2">Rel3</text>
<text x="10.3" y="85.9">B</text>
<text x="73.5" y="89.9">A0</text>
<text x="99.2" y="89.9">IN2</text>
<text x="99.2" y="87.3">IN1</text>
<text x="193.2" y="84.8">Rel4</text>
<text x="408.2" y="85.9">B</text>
<text x="73.5" y="92.4">A1</text>
<text x="73.5" y="94.9">A2</text>
<text x="99.2" y="94.9">IN4</text>
<text x="99.2" y="92.4">IN3</text>
<text x="348.5" y="91.1">Rel2</text>
<text x="348.5" y="119.1">Rel3</text>
<text x="10.3" y="135.9">C</text>
<text x="408.2" y="135.9">C</text>
<text x="348.5" y="147">Rel4</text>
<text x="10.3" y="185.9">D</text>
<text x="408.2" y="185.9">D</text>
<text x="327.3" y="219.6" transform="rotate(-90 327.3 219.6)">A2</text>
<text x="327.3" y="229.7" transform="rotate(-90 327.3 229.7)">A1</text>
<text x="10.3" y="235.9">E</text>
<text x="327.3" y="239.9" transform="rotate(-90 327.3 239.9)">A0</text>
<text x="408.3" y="235.9">E</text>
<text x="23.2" y="248.6">IN1</text>
<text x="47.3" y="248.6">IN2</text>
<text x="70.2" y="248.6">IN3</text>
<text x="91.7" y="248.6">IN4</text>
<text x="149" y="251.1">I2</text>
<text x="149" y="248.6">I1</text>
<text x="149" y="253.7">I3</text>
<text x="149" y="256.2">I4</text>
<text x="36.5" y="276.5" transform="rotate(-90 36.5 276.5)">I1</text>
<text x="60.6" y="276.5" transform="rotate(-90 60.6 276.5)">I2</text>
<text x="83.5" y="276.5" transform="rotate(-90 83.5 276.5)">I3</text>
<text x="105.1" y="276.5" transform="rotate(-90 105.1 276.5)">I4</text>
<text x="10.3" y="285.9">F</text>
<text x="35" y="286.9">1</text>
<text x="85" y="286.9">2</text>
<text x="135" y="286.9">3</text>
<text x="185" y="286.9">4</text>
<text x="235" y="286.9">5</text>
<text x="285" y="286.9">6</text>
<text x="335" y="286.9">7</text>
<text x="385" y="286.9">8</text>
<text x="408.3" y="285.9">F</text>
</g>
<g font-size="1.8" fill="#0000c2">
<text x="347.3" y="37.2">Relays</text>
<text x="354.6" y="37.2">outputs</text>
<text x="362.9" y="37.2">&amp;</text>
<text x="365.6" y="37.2">connectors</text>
<text x="34.4" y="45.1">PCF8574,</text>
<text x="44.6" y="45.1">74HCT14,</text>
<text x="54.8" y="45.1">ULN2003A</text>
<text x="202.7" y="172.8">Input</text>
<text x="208.6" y="172.8">connector</text>
<text x="99.5" y="178.7">LDO Vin--&gt;5V--&gt;3,3V</text>
<text x="345.5" y="207.4">I2C</text>
<text x="349.7" y="207.4">address</text>
<text x="394.7" y="210.7">Power</text>
<text x="401.5" y="210.7">LED</text>
<text x="51.8" y="230.2">Inputs(4db)</text>
<text x="143" y="239.6">Input</text>
<text x="148.9" y="239.6">connectors</text>
</g>
<g font-size="1.8" fill="#006464">
<text x="360.4" y="45.3">K1</text>
<text x="386.3" y="44.3">J2</text>
<text x="84.7" y="49.1">+3.3V</text>
<text x="91.5" y="56.7">100n</text>
<text x="92.6" y="54.2">C1</text>
<text x="122.7" y="65.6">74HCT14</text>
<text x="125" y="63.1">U1C</text>
<text x="179" y="64.4">U2</text>
<text x="201.2" y="63.1">+5V</text>
<text x="89.8" y="68.2">U3</text>
<text x="89.8" y="70.7">PCF8574T</text>
<text x="99.6" y="66.9">GND</text>
<text x="132" y="70.9">6 U1B</text>
<text x="175.4" y="66.9">ULN2003A</text>
<text x="183.2" y="72">COM</text>
<text x="81.8" y="77.1">SCL</text>
<text x="88.5" y="76.7" transform="rotate(-90 88.5 76.7)">VDD</text>
<text x="90.8" y="77.1">P0</text>
<text x="131.6" y="73.3">74HCT14</text>
<text x="140.3" y="77.1">U1A</text>
<text x="173.2" y="77.1">I1</text>
<text x="184.7" y="77.1">O1</text>
<text x="360.6" y="73">K2</text>
<text x="81.8" y="79.6">SDA</text>
<text x="81.8" y="82.1">~{INT}</text>
<text x="90.8" y="79.6">P1</text>
<text x="90.8" y="82.1">P2</text>
<text x="137.9" y="79.6">74HCT14</text>
<text x="140.9" y="78.5">4</text>
<text x="154.2" y="83.4">U1D</text>
<text x="173.2" y="79.6">I2</text>
<text x="173.2" y="82.1">I3</text>
<text x="184.7" y="79.6">O2</text>
<text x="184.7" y="82.1">O3</text>
<text x="215.9" y="80.9">C2</text>
<text x="215.9" y="83.4">100n</text>
<text x="228.6" y="80.9">C3</text>
<text x="228.6" y="83.4">100uF</text>
<text x="81.8" y="89.8">A0</text>
<text x="90.8" y="84.7">P3</text>
<text x="90.8" y="87.2">P4</text>
<text x="90.8" y="89.8">P5</text>
<text x="151.9" y="86">74HCT14</text>
<text x="173.2" y="84.7">I4</text>
<text x="173.2" y="87.2">I5</text>
<text x="173.2" y="89.8">I6</text>
<text x="184.7" y="84.7">O4</text>
<text x="184.7" y="87.2">O5</text>
<text x="184.7" y="89.8">O6</text>
<text x="81.8" y="92.3">A1</text>
<text x="81.8" y="94.8">A2</text>
<text x="90.8" y="92.3">P6</text>
<text x="90.8" y="94.8">P7</text>
<text x="123.7" y="92.3">+5V</text>
<text x="173.2" y="92.3">I7</text>
<text x="181.2" y="93.5" transform="rotate(-90 181.2 93.5)">GND</text>
<text x="184.7" y="92.3">O7</text>
<text x="88.5" y="97.3" transform="rotate(-90 88.5 97.3)">GND</text>
<text x="155.5" y="99.9">U1E</text>
<text x="360.9" y="101.2">K3</text>
<text x="131.7" y="106.4" transform="rotate(-90 131.7 106.4)">VCC</text>
<text x="153.2" y="102.5">74HCT14</text>
<text x="168.1" y="102.5">GND</text>
<text x="178.3" y="106.3">GND</text>
<text x="387.4" y="107">J6</text>
<text x="85.6" y="112.6">GND</text>
<text x="115.8" y="111.4">74HCT14</text>
<text x="120.4" y="108.8">U1G C4</text>
<text x="124.5" y="111.4">100n</text>
<text x="155.6" y="112.6">U1F</text>
<text x="131.7" y="115.8" transform="rotate(-90 131.7 115.8)">GND</text>
<text x="153.2" y="115.2">74HCT14</text>
<text x="126.2" y="127.9">GND</text>
<text x="147.8" y="130.4">GND</text>
<text x="360.6" y="129.1">K4</text>
<text x="386" y="136.9">1 J7</text>
<text x="18.8" y="183.7">Vin</text>
<text x="53.8" y="183.7">XL1509-5.0</text>
<text x="58.3" y="181.2">U4</text>
<text x="52.6" y="188.8">VIN</text>
<text x="63" y="188.8">OUT</text>
<text x="92.7" y="190.1">68uH</text>
<text x="94" y="187.6">L1</text>
<text x="107.2" y="186.3">+5V</text>
<text x="120.9" y="188.8">LM1117MP-3.3</text>
<text x="126.9" y="186.3">U5</text>
<text x="154.5" y="187.6">+3.3V</text>
<text x="33" y="193.9">C5</text>
<text x="33" y="196.4">470uF</text>
<text x="45.7" y="193.9">C6</text>
<text x="45.7" y="196.4">100n</text>
<text x="52.6" y="193.9">~{EN}</text>
<text x="60.6" y="195.1" transform="rotate(-90 60.6 195.1)">GND</text>
<text x="64.2" y="193.9">FB</text>
<text x="82.6" y="197.4">D5</text>
<text x="104.1" y="197.7">C9</text>
<text x="123.7" y="192.6">VI</text>
<text x="129.1" y="196.3" transform="rotate(-90 129.1 196.3)">GND</text>
<text x="130.2" y="192.6">VO</text>
<text x="148.6" y="196.4">C7</text>
<text x="161.3" y="196.4">C8</text>
<text x="246.4" y="192.6">J3</text>
<text x="246.4" y="195.2">Screw_Terminal_01x04</text>
<text x="82.6" y="199.9">SS34</text>
<text x="104.1" y="200.3">220uF</text>
<text x="148.6" y="199">100n</text>
<text x="161.3" y="199">10uF</text>
<text x="217.7" y="201.5">GND</text>
<text x="57.7" y="209.1">GND</text>
<text x="126.2" y="209.1">GND</text>
<text x="236.2" y="204.1">D4</text>
<text x="236.2" y="206.6">MRA4003T3G</text>
<text x="232.2" y="215.5">Vin</text>
<text x="302.8" y="214.2">SW1</text>
<text x="388.2" y="210.4">+3.3V</text>
<text x="293.9" y="218">GND</text>
<text x="299.1" y="216.8">SW_DIP_x03</text>
<text x="333.6" y="226" transform="rotate(-90 333.6 226)">1k</text>
<text x="336.1" y="226.2" transform="rotate(-90 336.1 226.2)">R1</text>
<text x="393.7" y="223.1">R4</text>
<text x="393.7" y="225.7">1k</text>
<text x="27.5" y="234.5">+3.3V</text>
<text x="51.7" y="234.5">+3.3V</text>
<text x="74.5" y="234.5">+3.3V</text>
<text x="96.1" y="234.5">+3.3V</text>
<text x="333.6" y="236.1" transform="rotate(-90 333.6 236.1)">1k</text>
<text x="336.1" y="236.4" transform="rotate(-90 336.1 236.4)">R2</text>
<text x="350.1" y="235.4" transform="rotate(-90 350.1 235.4)">+3.3V</text>
<text x="395" y="234.9">D3</text>
<text x="395" y="237.4">LED</text>
<text x="25.4" y="245.2">4k7</text>
<text x="26.2" y="242.9">R6</text>
<text x="33.5" y="240.9">GND</text>
<text x="49.5" y="245.2">4k7</text>
<text x="50.3" y="242.9">R7</text>
<text x="57.7" y="240.9">GND</text>
<text x="72.4" y="245.2">4k7</text>
<text x="73.2" y="242.9">R9</text>
<text x="80.5" y="240.9">GND</text>
<text x="94" y="245.2">4k7</text>
<text x="94.8" y="242.9">R11</text>
<text x="102.1" y="240.9">GND</text>
<text x="389.1" y="246">GND</text>
<text x="333.6" y="246.3" transform="rotate(-90 333.6 246.3)">1k</text>
<text x="336.1" y="246.5" transform="rotate(-90 336.1 246.5)">R3</text>
<text x="38.1" y="256.1">U10A</text>
<text x="62.2" y="256.1">U10B</text>
<text x="85.1" y="256.1">U10C</text>
<text x="106.7" y="256.1">U10D</text>
<text x="160" y="252.3">J1</text>
<text x="160" y="254.9">Screw_Terminal_01x05</text>
<text x="38.1" y="258.7">ELQ3H4</text>
<text x="62.2" y="258.7">ELQ3H4</text>
<text x="85.1" y="258.7">ELQ3H4</text>
<text x="106.7" y="258.7">ELQ3H4</text>
<text x="38.1" y="265">R5</text>
<text x="38.1" y="267.6">4k7</text>
<text x="62.2" y="265">R8</text>
<text x="62.2" y="267.6">4k7</text>
<text x="85.1" y="267.6">4k7</text>
<text x="85.1" y="265">R10</text>
<text x="106.7" y="268.8">R12</text>
<text x="147.8" y="266.3">GND</text>
<text x="29" y="273.9">Vin</text>
<text x="53.1" y="273.9">Vin</text>
<text x="75.9" y="273.9">Vin</text>
<text x="97.5" y="273.9">Vin</text>
<text x="106.7" y="271.4">4k7</text>
</g>
<g font-size="1.8" fill="#a90000">
<text x="384.7" y="45.5">1</text>
<text x="354.9" y="53.1">4</text>
<text x="354.9" y="48">3</text>
<text x="367.6" y="50.5">1</text>
<text x="384.7" y="48">2</text>
<text x="384.7" y="50.5">3</text>
<text x="354.9" y="60.7">5</text>
<text x="367.6" y="60.7">2</text>
<text x="87.4" y="71.8" transform="rotate(-90 87.4 71.8)">16</text>
<text x="120.6" y="70.9">5</text>
<text x="188.5" y="70.9">9</text>
<text x="78.1" y="75.9">14</text>
<text x="95.2" y="75.9">4</text>
<text x="170.7" y="75.9">1</text>
<text x="187.9" y="75.9">16</text>
<text x="354.9" y="77.2">3</text>
<text x="78.1" y="78.5">15</text>
<text x="78.1" y="81">13</text>
<text x="95.2" y="78.5">5</text>
<text x="95.2" y="81">6</text>
<text x="95.2" y="83.6">7</text>
<text x="129.5" y="78.5">3</text>
<text x="170.7" y="78.5">2</text>
<text x="170.7" y="81">3</text>
<text x="170.7" y="83.6">4</text>
<text x="187.9" y="78.5">15</text>
<text x="187.9" y="81">14</text>
<text x="187.9" y="83.6">13</text>
<text x="354.9" y="82.3">4</text>
<text x="367.6" y="79.8">1</text>
<text x="387.3" y="79.8">1</text>
<text x="387.3" y="82.3">2</text>
<text x="78.7" y="88.6">1</text>
<text x="94.6" y="88.6">10</text>
<text x="95.2" y="86.1">9</text>
<text x="135.8" y="84.8">1</text>
<text x="147.2" y="84.8">2</text>
<text x="170.7" y="86.1">5</text>
<text x="170.7" y="88.6">6</text>
<text x="187.9" y="86.1">12</text>
<text x="187.9" y="88.6">11</text>
<text x="354.9" y="89.9">5</text>
<text x="367.6" y="89.9">2</text>
<text x="387.3" y="84.8">3</text>
<text x="78.7" y="91.2">2</text>
<text x="78.7" y="93.7">3</text>
<text x="94.6" y="91.2">11</text>
<text x="94.6" y="93.7">12</text>
<text x="149.8" y="91.2">9</text>
<text x="161.2" y="91.2">8</text>
<text x="170.7" y="91.2">7</text>
<text x="180.1" y="96" transform="rotate(-90 180.1 96)">8</text>
<text x="187.9" y="91.2">10</text>
<text x="87.4" y="100.4" transform="rotate(-90 87.4 100.4)">8</text>
<text x="130.6" y="100.4" transform="rotate(-90 130.6 100.4)">14</text>
<text x="150.5" y="107.7">11</text>
<text x="161.9" y="107.7">10</text>
<text x="354.9" y="105.2">3</text>
<text x="367.6" y="107.7">1</text>
<text x="386" y="107.7">1</text>
<text x="354.9" y="110.2">4</text>
<text x="386" y="110.2">2</text>
<text x="386" y="112.8">3</text>
<text x="354.9" y="117.9">5</text>
<text x="367.6" y="117.9">2</text>
<text x="130.6" y="120.1" transform="rotate(-90 130.6 120.1)">7</text>
<text x="150.5" y="120.4">13</text>
<text x="161.9" y="120.4">12</text>
<text x="354.9" y="133.1">3</text>
<text x="367.6" y="135.6">1</text>
<text x="354.9" y="138.2">4</text>
<text x="386" y="139.4">2</text>
<text x="386" y="142">3</text>
<text x="354.9" y="145.8">5</text>
<text x="367.6" y="145.8">2</text>
<text x="50.1" y="187.7">1</text>
<text x="67.9" y="187.7">2</text>
<text x="121.2" y="191.5">3</text>
<text x="133.9" y="191.5">2</text>
<text x="240" y="189">1</text>
<text x="240" y="191.5">2</text>
<text x="50.1" y="192.8">4</text>
<text x="59.4" y="197.6" transform="rotate(-90 59.4 197.6)">5</text>
<text x="67.9" y="192.8">3</text>
<text x="240" y="194.1">3</text>
<text x="240" y="196.6">4</text>
<text x="128" y="198.8" transform="rotate(-90 128 198.8)">1</text>
<text x="299" y="220.7">1</text>
<text x="309.2" y="220.7">6</text>
<text x="299" y="223.3">2</text>
<text x="299" y="225.8">3</text>
<text x="309.2" y="223.3">5</text>
<text x="309.2" y="225.8">4</text>
<text x="30.2" y="251.5" transform="rotate(-90 30.2 251.5)">16</text>
<text x="35.3" y="251.5" transform="rotate(-90 35.3 251.5)">15</text>
<text x="54.4" y="251.5" transform="rotate(-90 54.4 251.5)">14</text>
<text x="59.4" y="251.5" transform="rotate(-90 59.4 251.5)">13</text>
<text x="77.2" y="251.5" transform="rotate(-90 77.2 251.5)">12</text>
<text x="82.3" y="251.5" transform="rotate(-90 82.3 251.5)">11</text>
<text x="98.8" y="251.5" transform="rotate(-90 98.8 251.5)">10</text>
<text x="103.9" y="250.9" transform="rotate(-90 103.9 250.9)">9</text>
<text x="153.6" y="247.4">1</text>
<text x="153.6" y="249.9">2</text>
<text x="153.6" y="252.5">3</text>
<text x="153.6" y="255">4</text>
<text x="153.6" y="257.6">5</text>
<text x="30.2" y="263.6" transform="rotate(-90 30.2 263.6)">1</text>
<text x="35.3" y="263.6" transform="rotate(-90 35.3 263.6)">2</text>
<text x="54.4" y="263.6" transform="rotate(-90 54.4 263.6)">3</text>
<text x="59.4" y="263.6" transform="rotate(-90 59.4 263.6)">4</text>
<text x="77.2" y="263.6" transform="rotate(-90 77.2 263.6)">5</text>
<text x="82.3" y="263.6" transform="rotate(-90 82.3 263.6)">6</text>
<text x="98.8" y="263.6" transform="rotate(-90 98.8 263.6)">7</text>
<text x="103.9" y="263.6" transform="rotate(-90 103.9 263.6)">8</text>
</g>
<g font-size="1.8" fill="#840084">
<text x="389.2" y="46.6">NO</text>
<text x="389.3" y="49.1">COM</text>
<text x="389.5" y="51.9">NC</text>
<text x="391.3" y="83.4">COM</text>
<text x="391.5" y="80.9">NO</text>
<text x="391.8" y="86">NC</text>
<text x="390.2" y="108.8">NO</text>
<text x="390.3" y="113.9">NC</text>
<text x="390.3" y="111.4">COM</text>
<text x="390.3" y="140.6">COM</text>
<text x="390.5" y="138">NO</text>
<text x="390.5" y="143.1">NC</text>
</g>
<g font-size="1.8" fill="#c0c400">
<text x="55.8" y="77.2">SCL</text>
<text x="55.8" y="79.7">SDA</text>
<text x="213.3" y="190.2">SCL</text>
<text x="213.2" y="192.7">SDA</text>
</g>
</svg>
